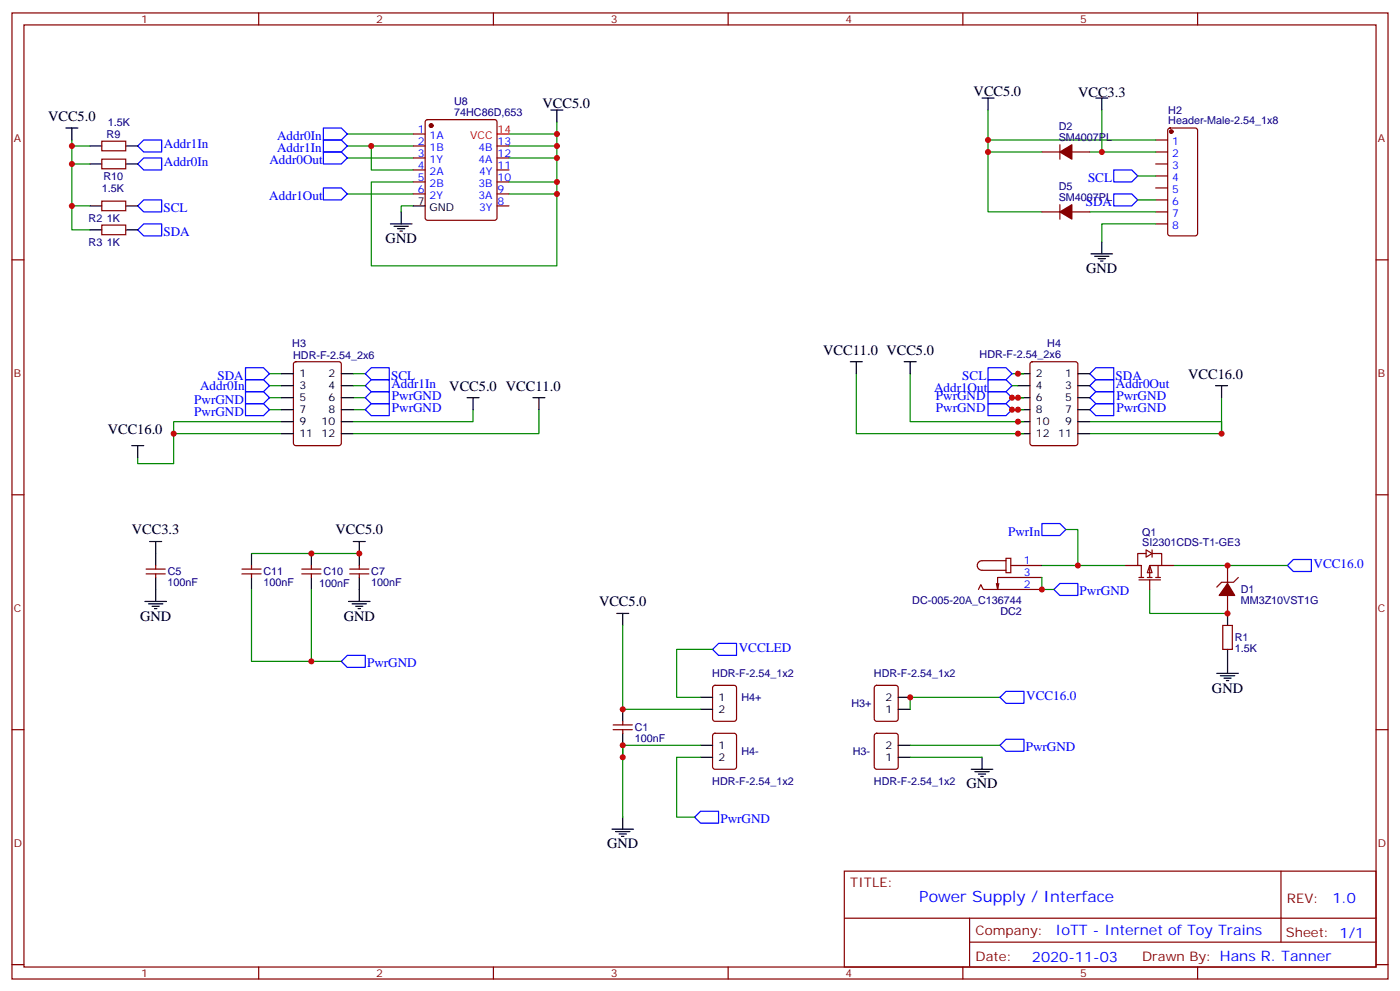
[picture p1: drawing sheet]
<svg xmlns="http://www.w3.org/2000/svg" width="412mm" height="292mm" viewBox="0 0 412 292" stroke-linecap="round" stroke-linejoin="round" font-family="sans-serif">
<g fill="none" stroke="#870000" stroke-width=".35">
<path d="M3.5 3.8h405.4v284.3h-405.4zM7.1 7.3h398.2v277.3h-398.2zM76.2 3.8v3.5M145.3 3.8v3.5M214.5 3.8v3.5M283.6 3.8v3.5M352.8 3.8v3.5M121.7 39.4h3.5M125.5 35.4l.4-.2h19.8l.5 .2 .2 .5v28.2l-.2 .5-.5 .2h-19.8l-.5-.2-.2-.5v-28.2zM344.2 37.9l.5-.2h7.4l.6 .4 .1 30.6-.5 .7h-7.6l-.7-.4v-30.6zM30 46.8h7v2.9h-7zM30 41.6h7v2.8h-7z"/>
<path d="M121.7 43h3.5M121.7 46.5h3.5M121.7 50h3.5M121.7 53.6h3.5M121.7 57.1h3.5M146.4 43h3.5M146.4 46.5h3.5M146.4 50h3.5M146.4 53.6h3.5M146.4 57.1h3.5M340.4 41.2h3.6M340.4 44.7h3.6"/>
<path d="M340.4 48.3h3.6M340.4 51.8h3.6M340.4 55.3h3.6M340.4 58.8h3.6M3.5 76.5h3.6M146.4 60.6h3.5M340.4 62.4h3.6M340.4 65.9h3.6M405.3 76.5h3.6M3.5 145.6h3.6M405.3 145.6h3.6M43 168.9h5.7"/>
<path d="M43 167.5h5.7M45.9 166.4v1.1M45.9 168.9v1.1M71.3 168.9h5.6M71.3 167.5h5.6M74.1 166.4v1.1M74.1 168.9v1.1M88.9 168.9h5.6M88.9 167.5h5.6M91.7 166.4v1.1M91.7 168.9v1.1M103 168.9h5.7"/>
<path d="M103 167.5h5.7M105.8 166.4v1.1M105.8 168.9v1.1M288.2 173.5l.7-1.4 .7 1.4h17.3M294.2 171.7l-.3 1.8M296.3 164.3h1.4v4.3h-1.4zM296.3 165h-7a1.41 1.41 0 0 0-1.4 1.4 1.41 1.41 0 0 0 1.4 1.5h7M297.7 166.4h9.2M306.9 170h-13v3.5l-.4-1.8M361.6 166.4v5.3M361.6 175.3v5.3M364.8 170l-1.4 1.4h-3.6l-1.4 1.4"/>
<path d="M360.2 184.1h2.8v7h-2.8zM3.5 214.8h3.6M180.6 214.8h5.7M180.6 213.4h5.7M183.4 212.3v1.1M183.4 214.8v1M210.1 216l.5-.2h5.7l.6 .5 .1 9.4-.5 .7h-5.9l-.6-.4-.1-9.5zM210.1 201.9l.5-.2h5.7l.6 .4 .1 9.5-.5 .6-5.9 .1-.6-.5-.1-9.4zM257.8 216l.4-.2h5.7l.6 .5 .1 9.4-.5 .7h-5.9l-.6-.4-.1-9.5zM257.8 201.9l.4-.2h5.7l.6 .4 .1 9.5-.5 .6-5.9 .1-.6-.5-.1-9.4zM405.3 214.8h3.6M248.7 256.4h156.6v28.2h-156.6z"/>
<path d="M377.3 256.4v20.9M248.7 270.2h156.5M285.6 277.3h119.6M285.6 270.2v14.2M3.5 283.9h3.6M76.2 284.6v3.5M145.3 284.6v3.5M214.5 284.6v3.5M283.6 284.6v3.5M352.8 284.6v3.5M405.3 283.9h3.6"/>
</g>
<g fill="none" stroke="#00f" stroke-width=".35">
<path d="M95.2 37.7h5.3l1.8 1.7-1.8 1.8h-5.3zM40.6 48.3l1.7-1.8h5.3v3.5h-5.3zM40.6 43l1.7-1.8h5.3v3.5h-5.3zM95.2 55.3h5.3l1.8 1.8-1.8 1.7h-5.3zM95.2 44.7h5.3l1.8 1.8-1.8 1.8h-5.3zM95.2 41.2h5.3l1.8 1.8-1.8 1.7h-5.3zM328.1 50h5.3l1.7 1.8-1.7 1.8h-5.3zM328.1 57.1h5.3l1.7 1.7-1.7 1.8h-5.3zM306.9 154.1h5.3l1.8 1.8-1.8 1.7h-5.3zM312.2 171.7h5.3v3.6h-5.3l-1.8-1.8zM381 164.7h5.3v3.5h-5.3l-1.8-1.8zM209.9 191.1l1.8-1.7h5.3v3.5h-5.3z"/>
<path d="M294.6 205.2l1.7-1.7h5.3v3.5h-5.3zM294.6 219.4l1.7-1.8h5.3v3.5h-5.3z"/>
</g>
<g fill="none" stroke="#008700" stroke-width=".35">
<path d="M102.3 39.4h19.4M164 39.4v3.6h-14.1M164 35.9v3.5h-14.1M291 32.4v8.8h49.4M324.6 32.4v12.3M21.2 41.2v7.1h5.3M21.2 43h5.3M102.3 43h19.4M102.3 46.5h19.4M102.3 57.1h19.4M109.4 43v7h12.3M121.7 53.6h-12.3v24.6h54.6v-21.1"/>
<path d="M164 53.6v3.5h-14.1M164 43v10.6h-14.1M291 41.2v3.5h15.9M291 44.7v17.7h15.9M321 44.7h19.4M335.1 51.8h5.3M335.1 58.8h5.3M121.7 60.6h-3.5v1.8M321 62.4h19.4M340.4 65.9h-15.8v5.3M314 155.9h3.5v10.5M74.1 162.9h31.7"/>
<path d="M306.9 170v3.5h3.5M306.9 166.4h24.7M338.7 173.5v7.1h22.9M345.7 166.4h33.5M183.4 184.1v24.7h23M209.9 191.1h-10.6v14.1h7.1M206.4 219.4h-23v3.5M294.6 205.2h-26.5v3.6"/>
</g>
<g fill="none" stroke="#000" stroke-width=".35">
<path d="M19.4 37.7h3.5M21.2 37.7v3.5M162.3 32.4h3.5M164 32.4v3.5M289.3 28.9h3.5M291 28.9v3.5M322.8 28.9h3.5M324.6 28.9v3.5M26.5 48.3h3.5M26.5 43h3.5M37 48.3h3.6M37 43h3.6"/>
<path d="M115 65.9h6.4M116.1 66.6h4.2M117.1 67.3h2.1M117.8 68h.7M118.2 62.4v3.5M121.7 60.6h3.5M321.4 74.7h6.3M322.4 75.4h4.3M323.5 76.1h2.1M324.2 76.8h.7M324.6 71.2v3.5M44.1 159.4h3.5"/>
<path d="M45.9 159.4v7M104.1 159.4h3.5M105.8 159.4v7M42.7 177h6.3M43.7 177.7h4.3M44.8 178.4h2.1M45.5 179.1h.7M45.9 170v7M74.1 162.9v3.5M74.1 170v3.5M91.7 162.9v3.5M91.7 170v3.5"/>
<path d="M102.7 177h6.3M103.7 177.7h4.2M104.8 178.4h2.1M105.5 179.1h.7M105.8 170v7M181.7 180.6h3.5M183.4 180.6v3.5M358.4 198.2h6.4M359.5 198.9h4.2M360.5 199.6h2.2M361.6 180.6v3.5M361.6 191.1v7.1"/>
<path d="M183.4 208.8v3.5M183.4 215.8v3.6M206.4 219.4h3.5M206.4 208.8h3.5M206.4 205.2h3.5M264.6 219.4h3.5M264.6 208.8h3.5M264.6 205.2h3.5M361.2 200.3h.7M206.4 222.9h3.5M264.6 222.9h3.5M180.3 244.1h6.3"/>
<path d="M181.3 244.8h4.3M182.4 245.5h2.1M183.1 246.2h.7M183.4 240.5v3.6"/>
</g>
<g fill="#870000" stroke="#870000" stroke-width=".35">
<path d="M361.6 171.7l2.1 3.6h-4.6z"/>
<circle cx="127" cy="37" r=".53"/>
<circle cx="345" cy="38.7" r=".53"/>
</g>
<path d="M146.4 39.4h3.5" fill="none" stroke="#f00" stroke-width=".35"/>
<path d="M338.7 166.4l.7 2.2h-1.4z" fill="#fff" stroke="#870000" stroke-width=".35"/>
<g fill="none" stroke="#870000" stroke-width=".35">
<path d="M30 59.2h7v2.8h-7zM306.9 44.7h5.3M312.2 42.6v4.2M315.7 44.7h5.3M30 66.3h7v2.8h-7zM306.9 62.4h5.3M312.2 60.3v4.2M315.7 62.4h5.3M86.7 106.7l.4-.2h12.7l.7 .4v23.6l-.4 .6-13 .1-.6-.5-.1-23.5zM303.6 106.7l.5-.2h12.7l.6 .4 .1 23.6-.5 .6-12.9 .1-.7-.5v-23.5zM331.6 166.4h3.5M335.5 170.7h6.3"/>
<path d="M335.5 170h1.4M337.6 161.9l1.8 1-1.8 1.1zM337.6 162.9h-2.5v3.5h1.1v3.6M338 170h1.4M338.7 170.7v2.8M339.4 162.9h2.8v3.5M339.4 161.9v2.1M340.4 170h1.4M341.1 166.4v3.6M342.2 166.4h-3.5v3.6M342.2 166.4h3.5"/>
</g>
<g fill="#870000" stroke="#870000" stroke-width=".35">
<path d="M312.2 44.7l3.5-2.1v4.2z"/>
<path d="M312.2 62.4l3.5-2.1v4.2z"/>
</g>
<g fill="none" stroke="#008700" stroke-width=".35">
<path d="M21.2 48.3v12.3h5.3M149.9 46.5h14.1M21.2 60.6v7.1h5.3M79.4 117.1h3.5M79.4 113.5h3.5M79.4 110h3.5M104.1 117.1h3.5M104.1 113.5h3.5M104.1 110h3.5M252.2 110v17.6h49.4M268.1 110v14.1h33.5M298.1 117.1h3.5"/>
<path d="M298.1 113.5h1.8M298.1 110h3.5M359.8 117.1v10.5h-38.8M51.2 127.6v8.9h-10.6v-1.8M79.4 120.6h3.5M82.9 124.1h-31.7v3.5h31.7M104.1 120.6h3.5M139.3 120.6v3.5h-35.2M158.7 120.6v7h-54.6M298.1 120.6h3.5M321 124.1h38.8v3.5M74.1 173.5v21.2h26.4"/>
<path d="M91.7 173.5v21.2M183.4 219.4v21.1M268.1 219.4h26.5M206.4 222.9h-7.1v17.6h5.3M268.1 222.9h21.2"/>
</g>
<g fill="none" stroke="#00f" stroke-width=".35">
<path d="M42.3 58.8h5.3v3.6h-5.3l-1.7-1.8zM42.3 65.9h5.3v3.5h-5.3l-1.7-1.7zM72.3 118.8h5.3l1.8 1.8-1.8 1.7h-5.3zM72.3 115.3h5.3l1.8 1.8-1.8 1.7h-5.3zM72.3 111.8h5.3l1.8 1.7-1.8 1.8h-5.3zM72.3 108.2h5.3l1.8 1.8-1.8 1.8h-5.3zM107.6 117.1l1.8-1.8h5.3v3.5h-5.3zM107.6 113.5l1.8-1.7h5.3v3.5h-5.3zM109.4 108.2h5.3v3.6h-5.3l-1.8-1.8zM291 115.3h5.3l1.8 1.8-1.8 1.7h-5.3zM291 118.8h5.3l1.8 1.8-1.8 1.7h-5.3zM291 111.8h5.3l1.8 1.7-1.8 1.8h-5.3z"/>
<path d="M291 108.2h5.3l1.8 1.8-1.8 1.8h-5.3zM321 117.1l1.8-1.8h5.3v3.5h-5.3zM322.8 118.8h5.3v3.5h-5.3l-1.8-1.7zM322.8 111.8h5.3v3.5h-5.3l-1.8-1.8zM322.8 108.2h5.3v3.6h-5.3l-1.8-1.8zM107.6 120.6l1.8-1.8h5.3v3.5h-5.3zM102.3 192.9h5.3v3.5h-5.3l-1.8-1.7zM206.4 238.8h5.3v3.5h-5.3l-1.8-1.8z"/>
</g>
<g fill="none" stroke="#000" stroke-width=".35">
<path d="M26.5 60.6h3.5M26.5 67.7h3.5M37 60.6h3.6M37 67.7h3.6M82.9 110h3.5M82.9 113.5h3.5M82.9 117.1h3.5M100.5 110h3.6M100.5 113.5h3.6M100.5 117.1h3.6M137.6 117.1h3.5M139.3 117.1v3.5"/>
<path d="M157 117.1h3.5M158.7 117.1v3.5M250.5 106.5h3.5M252.2 106.5v3.5M266.3 106.5h3.6M268.1 106.5v3.5M299.9 110h3.5M299.9 113.5h3.5M299.9 117.1h3.5M317.5 110h3.5M317.5 113.5h3.5M317.5 117.1h3.5"/>
<path d="M358.1 113.5h3.5M359.8 113.5v3.6M38.8 131.2h3.5M40.6 131.2v3.5M82.9 120.6h3.5M82.9 124.1h3.5M82.9 127.6h3.5M100.5 120.6h3.6M100.5 124.1h3.6M100.5 127.6h3.6M299.9 120.6h3.5M299.9 124.1h3.5"/>
<path d="M299.9 127.6h3.5M317.5 120.6h3.5M317.5 124.1h3.5M317.5 127.6h3.5M286.1 226.4h6.4M287.2 227.1h4.2M288.2 227.8h2.1M288.9 228.5h.7M289.3 222.9v3.5"/>
</g>
<g fill="#c00">
<circle cx="21.2" cy="43" r=".88"/>
<circle cx="164" cy="53.6" r=".88"/>
<circle cx="164" cy="43" r=".88"/>
<circle cx="164" cy="39.4" r=".88"/>
<circle cx="109.4" cy="43" r=".88"/>
<circle cx="268.1" cy="205.2" r=".88"/>
<circle cx="291" cy="41.2" r=".88"/>
<circle cx="324.6" cy="44.7" r=".88"/>
<circle cx="105.8" cy="162.9" r=".88"/>
<circle cx="91.7" cy="162.9" r=".88"/>
<circle cx="291" cy="44.7" r=".88"/>
<circle cx="164" cy="57.1" r=".88"/>
<circle cx="361.6" cy="180.6" r=".88"/>
<circle cx="317.5" cy="166.4" r=".88"/>
<circle cx="361.6" cy="166.4" r=".88"/>
<circle cx="183.4" cy="219.4" r=".88"/>
<circle cx="306.9" cy="173.5" r=".88"/>
<circle cx="183.4" cy="208.8" r=".88"/>
<circle cx="298.1" cy="117.1" r=".88"/>
<circle cx="298.1" cy="120.6" r=".88"/>
<circle cx="51.2" cy="127.6" r=".88"/>
<circle cx="359.8" cy="127.6" r=".88"/>
<circle cx="299.9" cy="127.6" r=".88"/>
<circle cx="299.9" cy="124.1" r=".88"/>
<circle cx="299.9" cy="120.6" r=".88"/>
<circle cx="299.9" cy="117.1" r=".88"/>
<circle cx="299.9" cy="110" r=".88"/>
<circle cx="164" cy="46.5" r=".88"/>
<circle cx="91.7" cy="194.7" r=".88"/>
<circle cx="183.4" cy="222.9" r=".88"/>
<circle cx="21.2" cy="48.3" r=".88"/>
<circle cx="21.2" cy="60.6" r=".88"/>
</g>
<text font-size="4.6" fill="#00f" x="270.8" y="265.4">Power Supply / Interface</text>
<g font-size="4.2">
<text x="286.8" y="28.2">VCC5.0</text>
<text x="317.6" y="28.5">VCC3.3</text>
<text x="14.2" y="35.6">VCC5.0</text>
<text x="159.8" y="31.7">VCC5.0</text>
<text x="113.6" y="71.5">GND</text>
<text x="320" y="80.4">GND</text>
<text x="242.5" y="104.4">VCC11.0 VCC5.0</text>
<text x="350" y="111.4">VCC16.0</text>
<text x="132.4" y="114.9">VCC5.0 VCC11.0</text>
<text x="31.7" y="127.6">VCC16.0</text>
<text x="38.9" y="157.3">VCC3.3</text>
<text x="98.8" y="157.3">VCC5.0</text>
<text x="176.4" y="178.4">VCC5.0</text>
<text x="41.3" y="182.7">GND</text>
<text x="101.2" y="182.7">GND</text>
<text x="357" y="203.8">GND</text>
<text x="284.7" y="232.1">GND</text>
<text x="178.9" y="249.7">GND</text>
</g>
<g font-size="4.2" fill="#00f">
<text x="392.5" y="265.7">1.0</text>
<text x="310.9" y="275.2">IoTT - Internet of Toy Trains</text>
<text x="304" y="283">2020-11-03</text>
</g>
<g font-size="3.9" fill="#00f">
<text x="81.6" y="41.2">Addr0In</text>
<text x="48.3" y="43.7">Addr1In</text>
<text x="81.6" y="44.7">Addr1In</text>
<text x="48.3" y="49">Addr0In</text>
<text x="79.3" y="48.3">Addr0Out</text>
<text x="320.5" y="53.6">SCL</text>
<text x="79.3" y="58.9">Addr1Out</text>
<text x="48.2" y="62.4">SCL</text>
<text x="319.8" y="60.6">SDA</text>
<text x="48.2" y="69.4">SDA</text>
<text x="64.1" y="111.8">SDA</text>
<text x="115.2" y="111.8">SCL</text>
<text x="283.4" y="111.8">SCL</text>
<text x="328.6" y="111.8">SDA</text>
<text x="57.2" y="118.8">PwrGND</text>
<text x="59" y="114.8">Addr0In</text>
<text x="115.3" y="114.2">Addr1In</text>
<text x="115.4" y="117.8">PwrGND</text>
<text x="275.1" y="115.3">Addr1Out</text>
<text x="275.7" y="117.8">PwrGND</text>
<text x="328.7" y="114.2">Addr0Out</text>
<text x="328.9" y="117.8">PwrGND</text>
<text x="57.2" y="122.3">PwrGND</text>
<text x="115.4" y="121.3">PwrGND</text>
<text x="275.7" y="121.3">PwrGND</text>
<text x="328.9" y="121.3">PwrGND</text>
<text x="297" y="157.6">PwrIn</text>
<text x="386.9" y="167.1">VCC16.0</text>
<text x="318" y="175.3">PwrGND</text>
<text x="217.6" y="191.8">VCCLED</text>
<text x="108.1" y="196.4">PwrGND</text>
<text x="302.3" y="205.9">VCC16.0</text>
<text x="302.2" y="221.1">PwrGND</text>
<text x="212.2" y="242.3">PwrGND</text>
</g>
<g font-size="3.9" fill="#800">
<text x="250.5" y="261">TITLE:</text>
<text x="379.1" y="265.7">REV:</text>
<text x="287.4" y="275.2">Company:</text>
<text x="378.7" y="275.8">Sheet: 1/1</text>
<text x="287.4" y="282.9">Date:</text>
<text x="336.4" y="282.9">Drawn By: Hans R. Tanner</text>
</g>
<g font-size="3.2" fill="#800">
<text x="41.6" y="6.8">1</text>
<text x="110.8" y="6.8">2</text>
<text x="179.9" y="6.8">3</text>
<text x="249.1" y="6.8">4</text>
<text x="318.2" y="6.8">5</text>
<text x="4.1" y="41.9">A</text>
<text x="405.9" y="41.9">A</text>
<text x="4.1" y="111.1">B</text>
<text x="405.9" y="111.1">B</text>
<text x="4.1" y="180.2">C</text>
<text x="405.9" y="180.2">C</text>
<text x="4.1" y="249.3">D</text>
<text x="405.9" y="249.3">D</text>
<text x="41.6" y="287.6">1</text>
<text x="110.8" y="287.6">2</text>
<text x="179.9" y="287.6">3</text>
<text x="249.1" y="287.6">4</text>
<text x="318.2" y="287.6">5</text>
</g>
<g font-size="3.2" fill="#000080">
<text x="133.8" y="34.1">74HC86D,653</text>
<text x="133.8" y="31">U8</text>
<text x="344.1" y="33.4">H2</text>
<text x="31.4" y="40.5">R9</text>
<text x="31.8" y="37">1.5K</text>
<text x="311.9" y="38.4">D2</text>
<text x="311.9" y="41.6">SM4007PL</text>
<text x="344.1" y="36.6">Header-Male-2.54_1x8</text>
<text x="30.5" y="52.8">R10</text>
<text x="30" y="56.4">1.5K</text>
<text x="311.9" y="56">D5</text>
<text x="311.9" y="59.2">SM4007PL</text>
<text x="26.1" y="65.3">R2</text>
<text x="31.4" y="65.3">1K</text>
<text x="26.1" y="72.4">R3</text>
<text x="31.4" y="72.4">1K</text>
<text x="86.1" y="102.2">H3</text>
<text x="86.3" y="105.8">HDR-F-2.54_2x6</text>
<text x="288.6" y="105.4">HDR-F-2.54_2x6</text>
<text x="308.5" y="102.2">H4</text>
<text x="336.5" y="160.8">SI2301CDS-T1-GE3</text>
<text x="336.5" y="157.6">Q1</text>
<text x="49.4" y="172.4">100nF</text>
<text x="49.4" y="169.3">C5</text>
<text x="77.6" y="172.4">100nF</text>
<text x="77.6" y="169.3">C11</text>
<text x="94.1" y="172.8">100nF</text>
<text x="95.3" y="169.3">C10</text>
<text x="109.4" y="172.4">100nF</text>
<text x="109.4" y="169.3">C7</text>
<text x="268.7" y="177.7">DC-005-20A_C136744</text>
<text x="365.5" y="177.7">MM3Z10VST1G</text>
<text x="365.5" y="174.6">D1</text>
<text x="294.7" y="180.9">DC2</text>
<text x="363.7" y="191.8">1.5K</text>
<text x="363.7" y="188.7">R1</text>
<text x="209.8" y="199.2">HDR-F-2.54_1x2</text>
<text x="257.4" y="199.2">HDR-F-2.54_1x2</text>
<text x="218.4" y="206.3">H4+</text>
<text x="250.8" y="208.1">H3+</text>
<text x="187" y="215.1">C1</text>
<text x="187" y="218.3">100nF</text>
<text x="218.4" y="222.2">H4-</text>
<text x="251.2" y="222.2">H3-</text>
<text x="209.8" y="231">HDR-F-2.54_1x2</text>
<text x="257.4" y="231">HDR-F-2.54_1x2</text>
</g>
<g font-size="3.2" fill="#00f">
<text x="123" y="39.1">1</text>
<text x="126.5" y="40.9">1A</text>
<text x="123" y="42.6">2</text>
<text x="123" y="46.1">3</text>
<text x="126.5" y="44.4">1B</text>
<text x="126.5" y="47.9">1Y</text>
<text x="140.9" y="44.4">4B</text>
<text x="140.9" y="47.9">4A</text>
<text x="146.6" y="46.1">12</text>
<text x="146.6" y="42.6">13</text>
<text x="345.3" y="42.6">1</text>
<text x="345.3" y="46.1">2</text>
<text x="123" y="49.7">4</text>
<text x="123" y="53.2">5</text>
<text x="126.5" y="51.4">2A</text>
<text x="141.1" y="51.4">4Y</text>
<text x="146.6" y="53.2">10</text>
<text x="146.6" y="49.7">11</text>
<text x="345.3" y="49.7">3</text>
<text x="345.3" y="53.2">4</text>
<text x="123" y="56.7">6</text>
<text x="126.5" y="55">2B</text>
<text x="126.5" y="58.5">2Y</text>
<text x="140.9" y="55">3B</text>
<text x="140.9" y="58.5">3A</text>
<text x="146.6" y="56.7">9</text>
<text x="345.3" y="56.7">5</text>
<text x="141.1" y="62">3Y</text>
<text x="146.6" y="60.3">8</text>
<text x="345.3" y="60.3">6</text>
<text x="345.3" y="63.8">7</text>
<text x="345.3" y="67.3">8</text>
<text x="301.6" y="166.1">1</text>
<text x="301.6" y="173.1">2</text>
<text x="301.6" y="169.6">3</text>
</g>
<g font-size="3.2" fill="#f00">
<text x="138.5" y="40.9">VCC</text>
<text x="146.6" y="39.1">14</text>
</g>
<g font-size="3.2">
<text x="123" y="60.3">7</text>
<text x="126.5" y="62">GND</text>
<text x="88.2" y="111.1">1</text>
<text x="96.8" y="111.1">2</text>
<text x="305.2" y="111.1">2</text>
<text x="313.7" y="111.1">1</text>
<text x="88.2" y="114.6">3</text>
<text x="88.2" y="118.1">5</text>
<text x="96.8" y="114.6">4</text>
<text x="96.8" y="118.1">6</text>
<text x="305.2" y="114.6">4</text>
<text x="305.2" y="118.1">6</text>
<text x="313.7" y="114.6">3</text>
<text x="313.7" y="118.1">5</text>
<text x="88.2" y="121.6">7</text>
<text x="88.2" y="125.2">9</text>
<text x="94.7" y="125.2">10</text>
<text x="96.8" y="121.6">8</text>
<text x="305.2" y="121.6">8</text>
<text x="305.2" y="125.2">10</text>
<text x="313.7" y="121.6">7</text>
<text x="313.7" y="125.2">9</text>
<text x="88.2" y="128.7">11</text>
<text x="94.7" y="128.7">12</text>
<text x="305.2" y="128.7">12</text>
<text x="311.7" y="128.7">11</text>
<text x="211.7" y="206.3">1</text>
<text x="211.7" y="209.8">2</text>
<text x="260.8" y="209.8">1</text>
<text x="260.8" y="206.3">2</text>
<text x="211.7" y="220.4">1</text>
<text x="260.8" y="220.4">2</text>
<text x="211.7" y="223.9">2</text>
<text x="260.8" y="223.9">1</text>
</g>
</svg>
